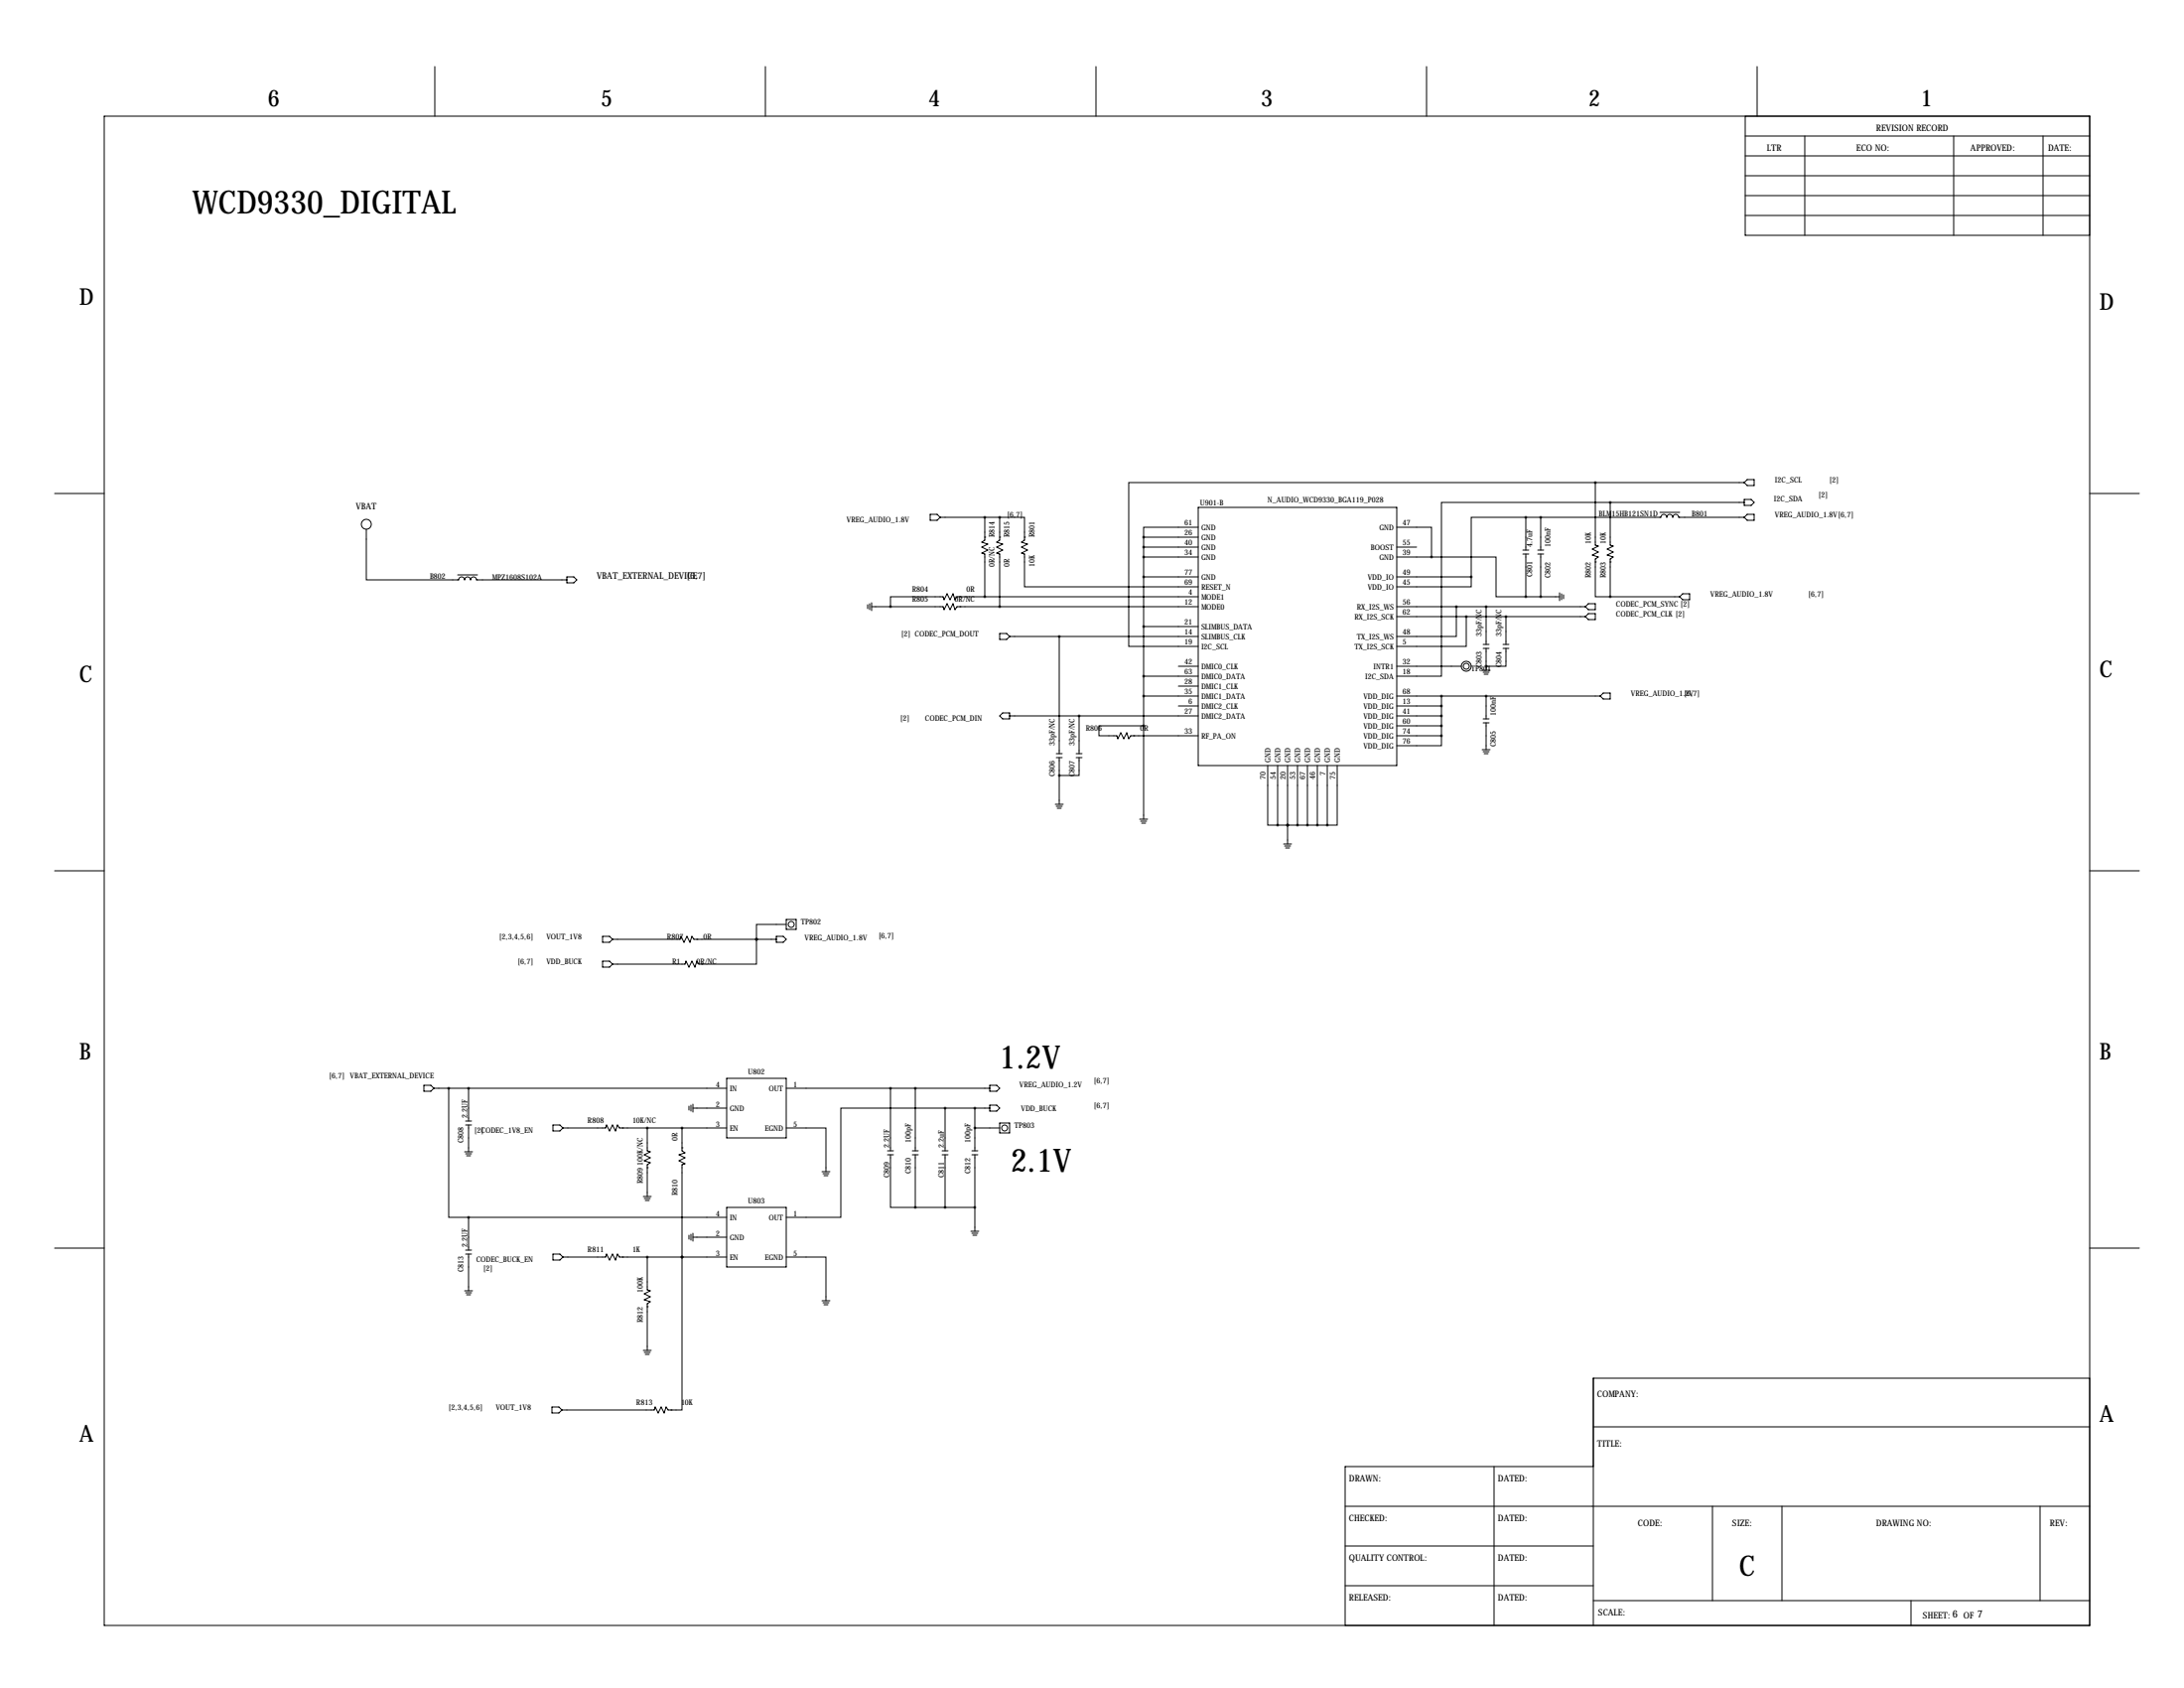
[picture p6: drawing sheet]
<svg xmlns="http://www.w3.org/2000/svg" width="559mm" height="432mm" viewBox="0 0 559 432" stroke-linecap="round" stroke-linejoin="round" font-family="sans-serif">
<g fill="none" stroke="#000" stroke-width=".25">
<path d="M111.3 17v12.7M195.8 17v12.7M280.4 17v12.7M365 17v12.7M449.6 17v12.7M26.7 29.7h508v386.1h-508zM446.5 34.8h88.2M446.5 39.9h88.2M446.5 29.7v30.5h88.2M461.8 34.8v25.4M499.9 34.8v25.4M522.7 34.8v25.4"/>
<path d="M446.5 45h88.2M446.5 50h88.2M446.5 55.1h88.2M14 126.2h12.7M93.7 135.4v12.9h23.6a.76 .76 0 0 1 .8-.7 .76 .76 0 0 1 .8 .7 .76 .76 0 0 1 .7-.7 .76 .76 0 0 1 .8 .7 .76 .76 0 0 1 .8-.7 .76 .76 0 0 1 .7 .7h23.1M238 131.6h1.8l.7 .7-.7 .8h-1.8zM240.5 132.3h15.3M252 137.4h.1M252 132.3v5.9l-.8 .5 1.5 .5-1.5 .8 1.5 .7-1.5 .8 .8 .2v11M255.8 137.4h.1M255.8 132.3h6.3v5.9l-.7 .5 1.5 .5-1.5 .8 1.5 .7-1.5 .8 .7 .2v8.4h44.5M255.8 132.3v5.9l-.8 .5 1.5 .5-1.5 .8 1.5 .7-1.5 .8 .8 .2v13.5"/>
<path d="M262.1 137.4h.1M292.6 137.4h14M292.6 140h14M292.6 137.4v72.1M306.6 134.9h-14v2.5M306.6 129.8h50.8v66h-50.8zM357.4 134.9h8.9v7.6M357.4 140h5.1M390.4 132.3h34.5a.76 .76 0 0 1 .8-.7 .76 .76 0 0 1 .8 .7 .76 .76 0 0 1 .7-.7 .76 .76 0 0 1 .8 .7 .76 .76 0 0 1 .8-.7 .76 .76 0 0 1 .7 .7h16.8M390.4 132.3h-14v15.3M390.4 132.3v8.4M394.2 132.3v8.4"/>
<path d="M408.2 123.4v16l.7 .3-1.5 .8 1.5 .7-1.5 .8 1.5 .5-.7 .5v9.7h3.8M408.2 123.4h-119.4v42h17.8M408.2 123.4h38.1M412 128.5h-43.2v44.5h-11.4M412 128.5v10.9l.7 .3-1.5 .8 1.5 .7-1.5 .8 1.5 .5-.7 .5v9.7M412 128.5h34.3M424.7 131.1h5.1M446.3 127.8h1.8l.7 .7-.7 .8h-1.8zM447 122.7h1.8v1.5h-1.8l-.7-.8zM447 131.6h1.8v1.5h-1.8l-.7-.8zM534.7 126.2h12.7M117.1 147.1h5.1"/>
<path d="M145 147.6h1.8l.8 .7-.8 .8h-1.8zM222 154.7v1M222.5 154.4v1.6M223 155.2h18.3l.3 .8 .7-1.6 .8 1.6 .7-1.6 .5 1.6 .6-.8h61.7M223 154.2v2M245.6 152.7h.1M245.6 155.2h.1M292.6 142.5h14M292.6 147.6h14M306.6 152.7h-61.7l-.6 .7-.5-1.5-.7 1.5-.8-1.5-.7 1.5-.3-.7h-13.5v2.5M357.4 142.5h8.9M357.4 147.6h19"/>
<path d="M357.4 155.2h48.2M357.4 157.7h48.2M366.3 142.5h16.5v10.2h7.6M372.6 155.2v7.6h-15.2M375.2 157.7v7.7h-17.8M376.4 147.6v2.5h-19M380.2 155.2v9.6M385.3 157.7v7.1M389.6 141.7h1.6M389.6 140.7h1.6M390.4 152.7h8.6M390.4 141.7v11"/>
<path d="M393.4 141.7h1.6M393.4 140.7h1.6M394.2 141.7v11M399 151.6v2.1M399.5 151.9v1.5M400 152.1v1.1M405.6 155.2l.8-.8h1.8v1.6h-1.8zM405.6 157.7l.8-.7h1.8v1.5h-1.8zM408.2 143.8h.1M412 143.8h.1M412 152.7h17.8M429.8 152.7l.7-.8h1.8v1.5h-1.8z"/>
<path d="M255.8 162.1h1.8l.7 .7-.7 .8h-1.8zM258.3 162.8h48.3M271 162.8v30M292.6 160.3h14M292.6 173h14M292.6 178.1h14M301.5 170.4h5.1M301.5 175.5h5.1M357.4 170.4h16.5M357.4 178.1h52M368.8 178.1v10.1M379.2 171.4h2.1"/>
<path d="M379.5 165.9h1.5M379.5 164.8h1.5M379.5 172h1.5M379.7 172.5h1M380.2 170.4h.1M380.2 165.9v5.5M380.2 178.1v5.8M384.6 165.9h1.5M384.6 164.8h1.5M385.3 165.9v4.5h-5.1M409.4 178.1l.8-.8h1.8v1.5h-1.8zM255.8 183.1l.7-.7h1.8v1.5h-1.8z"/>
<path d="M258.3 183.1h48.3M270.3 193.8h1.5M270.3 192.8h1.5M271 193.8v11.9M275.3 193.8h1.6M275.3 192.8h1.6M276.1 193.8v4.6h-5.1M276.1 183.1v9.7M290.1 188.2h.1M292.6 185.7h-11.4v2.5h4.6l.2 .8 .8-1.5 .7 1.5 .8-1.5 .5 1.5 .5-.8h17.3M301.5 180.6h5.1M324.4 195.8v15.3h2.5"/>
<path d="M326.9 195.8v15.3M329.4 195.8v20.1M332 195.8v15.3M334.5 195.8v15.3M337.1 195.8v15.3M339.6 195.8v15.3M342.1 195.8v15.3h-2.5M357.4 180.6h11.4M357.4 183.1h11.4M357.4 188.2h11.4M357.4 185.7h11.4M368.8 188.2v2.6h-11.4"/>
<path d="M379.2 191.8h2.1M379.5 184.9h1.5M379.5 183.9h1.5M379.5 192.3h1.5M379.7 192.8h1M380.2 184.9v6.9M270 205.7h2M270.3 206.2h1.5M270.5 206.8h1M291.6 209.5h2M291.8 210.1h1.6M292.1 210.6h1"/>
<path d="M326.9 211.1h12.7M328.4 215.9h2.1M328.7 216.4h1.5M328.9 216.9h1M329.4 211.1h.1M14 222.8h12.7M154.2 239.5h1.8l.7 .8-.7 .7h-1.8zM198.6 239.5h1.8l.8 .8-.8 .7h-1.8zM201.2 236.5h-7.7v3.8M201.2 235.2h2.5v2.5h-2.5zM534.7 222.8h12.7M154.2 245.9h1.8l.7 .7-.7 .8h-1.8z"/>
<path d="M156.7 240.3h17.3l.2-.8 .8 1.5 .8-1.5 .7 1.5 .5-1.5 .5 .8h21.1M178.3 240.3h.1M179.6 246.6h.1M193.5 240.3h.1M193.5 240.3v6.3h-14.7l-.5-.7-.5 1.5-.8-1.5-.7 1.5-.8-1.5-.2 .7h-18.6M108.5 277.6h1.7l.8 .8-.8 .7h-1.7zM111 278.4h74.9M114.8 278.4v33h5.1M119.9 278.4v8.4M185.9 275.8h15.3v15.3h-15.3zM201.2 278.4h52M227.8 278.4v16"/>
<path d="M234.2 278.4v16M253.2 277.6h1.8l.8 .8-.8 .7h-1.8zM118.9 294.6h2M119.1 286.8h1.5M119.1 287.8h1.5M119.1 295.1h1.5M119.4 295.7h1M119.9 287.8v6.8M141.5 287.8h1.8l.7 .7-.7 .8h-1.8zM144 288.5h10.9l.3-.7 .8 1.5 .7-1.5 .8 1.5 .5-1.5 .5 .7h27.4M159.3 288.5h.1M165.6 298.7h.1"/>
<path d="M165.6 288.5v5.9l.8 .2-1.6 .8 1.6 .8-1.6 .7 1.6 .5-.8 .5v8.2M174.5 293.6h.1M174.5 288.5v5.9l.8 .5-1.6 .5 1.6 .8-1.6 .7 1.6 .8-.8 .2v23.7M176.3 283v1M176.8 282.7v1.5M177.3 283.5h8.6M177.3 282.4v2.1M201.2 288.5h10.1v11.2M210.3 299.7h2M227.1 294.4h1.5M227.1 295.4h1.5M227.8 295.4v13.5h6.4"/>
<path d="M233.4 294.4h1.5M233.4 295.4h1.5M234.2 295.4v13.5M241 294.4h1.6M241 295.4h1.6M241.8 283.5h-26.7v27.9h-13.9M241.8 283.5v10.9M241.8 295.4v13.5M241.8 283.5h11.4M248.7 294.4h1.5M248.7 295.4h1.5M249.4 288.5h6.4"/>
<path d="M249.4 283.5v10.9M249.4 295.4v19.6M253.2 282.7h1.8l.8 .8-.8 .7h-1.8zM255.8 287.3h2.5v2.5h-2.5zM14 319.3h12.7M119.1 319.8h1.5M119.9 311.4v8.4M119.9 311.4h66M164.6 306.1h2M164.8 306.6h1.6M165.1 307.1h1M176.3 316v1"/>
<path d="M176.8 315.7v1.5M177.3 316.5h8.6M177.3 315.5v2M185.9 308.9h15.3v15.2h-15.3zM210.6 300.2h1.5M210.8 300.7h1M234.2 308.9h15.2M248.4 315h2M248.7 315.5h1.5M248.9 316h1M534.7 319.3h12.7M118.9 330.2h2"/>
<path d="M119.1 320.8h1.5M119.1 330.7h1.5M119.4 331.2h1M119.9 320.8v9.4M141.5 320.8h1.8l.7 .8-.7 .7h-1.8zM144 321.6h10.9l.3-.8 .8 1.5 .7-1.5 .8 1.5 .5-1.5 .5 .8h27.4M159.3 321.6h.1M165.6 334.3h.1M165.6 321.6v8.3l.8 .3-1.6 .8 1.6 .7-1.6 .8 1.6 .5-.8 .5v11.9M174.5 321.6h.1M174.5 321.6v39.1h-3.6l-.5-.8-.5 1.5-.7-1.5-.8 1.5-.8-1.5-.2 .8h-23.6M201.2 321.6h10.1v11.1"/>
<path d="M210.3 332.7h2M210.6 333.2h1.5M210.8 333.8h1M141.2 359.9h1.8l.8 .8-.8 .7h-1.8zM164.6 345.4h2M164.8 345.9h1.6M165.1 346.5h1M534.7 352.6h-127v63.2M171.7 360.7h.1M382.3 375.2v40.6M407.7 365h127M407.7 375.2h-63.5v40.6"/>
<path d="M344.2 385.3h190.5M344.2 395.5h63.5M438.1 385.3v24.1M455.9 385.3v24.1M522 385.3v24.1M344.2 405.6h63.5M407.7 409.4h127M488.9 409.4v6.4"/>
<circle cx="93.7" cy="134.1" r="1.27"/>
<circle cx="375.2" cy="170.4" r="1.27"/>
<circle cx="375.2" cy="170.4" r=".76"/>
<circle cx="202.4" cy="236.5" r=".76"/>
<circle cx="257" cy="288.5" r=".76"/>
</g>
<path d="M249.4 308.9a.05 .05 0 0 0 .1 0 .05 .05 0 0 0-.1 0zM249.4 283.5a.05 .05 0 0 0 .1 0 .05 .05 0 0 0-.1 0zM227.8 278.4a.05 .05 0 0 0 .1 0 .05 .05 0 0 0-.1 0zM329.4 211.1a.05 .05 0 0 0 .1 0 .05 .05 0 0 0-.1 0zM249.4 288.5a.05 .05 0 0 0 .1 0 .05 .05 0 0 0-.1 0zM329.4 211.1a.05 .05 0 0 0 .1 0 .05 .05 0 0 0-.1 0zM337 211.1a.05 .05 0 0 0 .1 0 .05 .05 0 0 0-.1 0zM366.2 142.5a.05 .05 0 0 0 .1 0 .05 .05 0 0 0-.1 0zM376.4 147.6a.05 .05 0 0 0 .1 0 .05 .05 0 0 0-.1 0zM380.2 170.4a.05 .05 0 0 0 .1 0 .05 .05 0 0 0-.1 0zM380.2 155.2a.05 .05 0 0 0 .1 0 .05 .05 0 0 0-.1 0zM375.1 157.7a.05 .05 0 0 0 .1 0 .05 .05 0 0 0-.1 0zM193.5 240.3a.05 .05 0 0 0 .1 0 .05 .05 0 0 0-.1 0zM380.2 178.1a.05 .05 0 0 0 .1 0 .05 .05 0 0 0-.1 0zM251.9 132.3a.05 .05 0 0 0 .1 0 .05 .05 0 0 0-.1 0zM251.9 152.7a.05 .05 0 0 0 .1 0 .05 .05 0 0 0-.1 0zM227.8 155.2a.05 .05 0 0 0 .1 0 .05 .05 0 0 0-.1 0zM193.5 240.3a.05 .05 0 0 0 .1 0 .05 .05 0 0 0-.1 0z" fill="#000" stroke="#000" stroke-width=".63"/>
<g font-size="8.2">
<text x="49.3" y="54.6">WCD9330_DIGITAL</text>
<text x="255.8" y="273.3">1.2V</text>
<text x="258.6" y="299.7">2.1V</text>
</g>
<text font-size="7.3" x="445" y="403.1">C</text>
<g font-size="5.9">
<text x="68.6" y="27.2">6</text>
<text x="153.7" y="27.2">5</text>
<text x="237.5" y="27.2">4</text>
<text x="322.6" y="27.2">3</text>
<text x="406.4" y="27.2">2</text>
<text x="491.5" y="27.2">1</text>
<text x="20.3" y="78">D</text>
<text x="537.2" y="79.2">D</text>
<text x="537.2" y="173.2">C</text>
<text x="20.3" y="174.5">C</text>
<text x="20.3" y="271">B</text>
<text x="537.2" y="271">B</text>
<text x="537.2" y="363.7">A</text>
<text x="20.3" y="368.8">A</text>
</g>
<g font-size="2.6">
<text x="499.6" y="413.7">6</text>
<text x="506" y="413.7">7</text>
</g>
<g font-size="2.4">
<text x="152.7" y="148.1">VBAT_EXTERNAL_DEVICE</text>
<text x="175.8" y="148">[6,7]</text>
</g>
<g font-size="2.3">
<text x="480.1" y="33.5">REVISION RECORD</text>
<text x="452.1" y="38.6">LTR</text>
<text x="475" y="38.6">ECO NO:</text>
<text x="504.2" y="38.6">APPROVED:</text>
<text x="524" y="38.6">DATE:</text>
<text x="91.1" y="130.3">VBAT</text>
<text x="408.7" y="357.4">COMPANY:</text>
<text x="408.7" y="370.1">TITLE:</text>
<text x="345.2" y="379">DRAWN:</text>
<text x="383.3" y="379">DATED:</text>
<text x="345.2" y="389.1">CHECKED:</text>
<text x="383.3" y="389.1">DATED:</text>
<text x="419.1" y="390.4">CODE:</text>
<text x="443.2" y="390.4">SIZE:</text>
<text x="480.1" y="390.4">DRAWING NO:</text>
<text x="524.5" y="390.4">REV:</text>
<text x="345.2" y="399.3">QUALITY CONTROL:</text>
<text x="383.3" y="399.3">DATED:</text>
<text x="345.2" y="409.4">RELEASED:</text>
<text x="383.3" y="409.4">DATED:</text>
<text x="408.9" y="413.3">SCALE:</text>
<text x="492" y="414">SHEET:</text>
<text x="502.4" y="414">OF</text>
</g>
<g font-size="2">
<text x="454.2" y="123.4">I2C_SCL</text>
<text x="468" y="123.6">[2]</text>
<text x="307.1" y="129.3">U901-B</text>
<text x="324.4" y="128.5">N_AUDIO_WCD9330_BGA119_P028</text>
<text x="453.9" y="128.3">I2C_SDA</text>
<text x="465.3" y="127.4">[2]</text>
<text x="216.7" y="133.7">VREG_AUDIO_1.8V</text>
<text x="254.5" y="137.4" transform="rotate(-90 254.5 137.4)">R814</text>
<text x="257.7" y="132.4">[6,7]</text>
<text x="258.3" y="137.4" transform="rotate(-90 258.3 137.4)">R815</text>
<text x="264.7" y="137.4" transform="rotate(-90 264.7 137.4)">R801</text>
<text x="303" y="134.4">61</text>
<text x="303" y="136.9">26</text>
<text x="307.3" y="135.6">GND</text>
<text x="352.9" y="135.6">GND</text>
<text x="358.9" y="134.4">47</text>
<text x="409.1" y="132.1">BLM15HB121SN1D</text>
<text x="432.8" y="132.1">B801</text>
<text x="454.2" y="132.3">VREG_AUDIO_1.8V[6,7]</text>
<text x="303" y="139.4">40</text>
<text x="303" y="142">34</text>
<text x="307.3" y="138.1">GND</text>
<text x="307.3" y="140.6">GND</text>
<text x="307.3" y="143.2">GND</text>
<text x="350.8" y="140.6">BOOST</text>
<text x="352.9" y="143.2">GND</text>
<text x="358.9" y="139.4">55</text>
<text x="358.9" y="142">39</text>
<text x="392" y="140" transform="rotate(-90 392 140)">4.7uF</text>
<text x="396.7" y="139.8" transform="rotate(-90 396.7 139.8)">100nF</text>
<text x="407" y="139.2" transform="rotate(-90 407 139.2)">10K</text>
<text x="410.8" y="139.2" transform="rotate(-90 410.8 139.2)">10K</text>
<text x="110" y="148.1">B802</text>
<text x="126" y="148.3">MPZ1608S102A</text>
<text x="254.5" y="145" transform="rotate(-90 254.5 145)">0R/NC</text>
<text x="258.3" y="145" transform="rotate(-90 258.3 145)">0R</text>
<text x="264.7" y="145" transform="rotate(-90 264.7 145)">10K</text>
<text x="303" y="147.1">77</text>
<text x="303" y="149.6">69</text>
<text x="307.3" y="148.3">GND</text>
<text x="350" y="148.3">VDD_IO</text>
<text x="358.9" y="147.1">49</text>
<text x="358.9" y="149.6">45</text>
<text x="392" y="147.6" transform="rotate(-90 392 147.6)">C801</text>
<text x="396.7" y="147.9" transform="rotate(-90 396.7 147.9)">C802</text>
<text x="407" y="147.9" transform="rotate(-90 407 147.9)">R802</text>
<text x="410.8" y="147.9" transform="rotate(-90 410.8 147.9)">R803</text>
<text x="233.4" y="151.5">R804</text>
<text x="233.4" y="154">R805</text>
<text x="244.2" y="154">0R/NC</text>
<text x="247.3" y="151.5">0R</text>
<text x="303" y="154.7">12</text>
<text x="304" y="152.1">4</text>
<text x="307.3" y="150.8">RESET_N</text>
<text x="307.3" y="153.3">MODE1</text>
<text x="307.3" y="155.9">MODE0</text>
<text x="347.1" y="155.9">RX_I2S_WS</text>
<text x="350" y="150.8">VDD_IO</text>
<text x="358.9" y="154.7">56</text>
<text x="413.5" y="155.2">CODEC_PCM_SYNC[2]</text>
<text x="437.6" y="152.7">VREG_AUDIO_1.8V</text>
<text x="462.7" y="152.8">[6,7]</text>
<text x="303" y="159.8">21</text>
<text x="307.3" y="161">SLIMBUS_DATA</text>
<text x="346.6" y="158.4">RX_I2S_SCK</text>
<text x="358.9" y="157.2">62</text>
<text x="413.5" y="157.7">CODEC_PCM_CLK[2]</text>
<text x="230.5" y="162.9">[2] CODEC_PCM_DOUT</text>
<text x="303" y="162.3">14</text>
<text x="303" y="164.8">19</text>
<text x="307.3" y="163.5">SLIMBUS_CLK</text>
<text x="307.3" y="166">I2C_SCL</text>
<text x="346.6" y="166">TX_I2S_SCK</text>
<text x="347.1" y="163.5">TX_I2S_WS</text>
<text x="358.9" y="162.3">48</text>
<text x="358.9" y="164.8">5</text>
<text x="379.1" y="162.8" transform="rotate(-90 379.1 162.8)">33pF/NC</text>
<text x="384.2" y="162.8" transform="rotate(-90 384.2 162.8)">33pF/NC</text>
<text x="303" y="169.9">42</text>
<text x="303" y="172.5">63</text>
<text x="307.3" y="171.1">DMIC0_CLK</text>
<text x="307.3" y="173.7">DMIC0_DATA</text>
<text x="349.3" y="173.7">I2C_SDA</text>
<text x="351.4" y="171.1">INTR1</text>
<text x="358.9" y="169.9">32</text>
<text x="358.9" y="172.5">18</text>
<text x="376.4" y="171.7">TP801</text>
<text x="379.1" y="170.8" transform="rotate(-90 379.1 170.8)">C803</text>
<text x="384.2" y="170.8" transform="rotate(-90 384.2 170.8)">C804</text>
<text x="303" y="175">28</text>
<text x="303" y="177.5">35</text>
<text x="307.3" y="176.2">DMIC1_CLK</text>
<text x="307.3" y="178.7">DMIC1_DATA</text>
<text x="348.8" y="178.7">VDD_DIG</text>
<text x="358.9" y="177.5">68</text>
<text x="417.3" y="178.1">VREG_AUDIO_1.2V</text>
<text x="430.9" y="178.2">[6,7]</text>
<text x="230.4" y="184.5">[2]</text>
<text x="236.7" y="184.4">CODEC_PCM_DIN</text>
<text x="303" y="182.6">27</text>
<text x="304" y="180.1">6</text>
<text x="307.3" y="181.3">DMIC2_CLK</text>
<text x="307.3" y="183.8">DMIC2_DATA</text>
<text x="348.8" y="181.3">VDD_DIG</text>
<text x="348.8" y="183.8">VDD_DIG</text>
<text x="358.9" y="180.1">13</text>
<text x="358.9" y="182.6">41</text>
<text x="358.9" y="185.2">60</text>
<text x="382.8" y="183" transform="rotate(-90 382.8 183)">100nF</text>
<text x="269.9" y="190.8" transform="rotate(-90 269.9 190.8)">33pF/NC</text>
<text x="274.9" y="190.8" transform="rotate(-90 274.9 190.8)">33pF/NC</text>
<text x="277.8" y="187.1">R806</text>
<text x="291.7" y="187.1">0R</text>
<text x="303" y="187.7">33</text>
<text x="307.3" y="188.9">RF_PA_ON</text>
<text x="348.8" y="186.4">VDD_DIG</text>
<text x="348.8" y="188.9">VDD_DIG</text>
<text x="348.8" y="191.4">VDD_DIG</text>
<text x="358.9" y="187.7">74</text>
<text x="358.9" y="190.2">76</text>
<text x="382.8" y="191.1" transform="rotate(-90 382.8 191.1)">C805</text>
<text x="325" y="195.1" transform="rotate(-90 325 195.1)">GND</text>
<text x="327.6" y="195.1" transform="rotate(-90 327.6 195.1)">GND</text>
<text x="330.1" y="195.1" transform="rotate(-90 330.1 195.1)">GND</text>
<text x="332.7" y="195.1" transform="rotate(-90 332.7 195.1)">GND</text>
<text x="335.2" y="195.1" transform="rotate(-90 335.2 195.1)">GND</text>
<text x="337.7" y="195.1" transform="rotate(-90 337.7 195.1)">GND</text>
<text x="340.3" y="195.1" transform="rotate(-90 340.3 195.1)">GND</text>
<text x="342.8" y="195.1" transform="rotate(-90 342.8 195.1)">GND</text>
<text x="269.9" y="198.7" transform="rotate(-90 269.9 198.7)">C806</text>
<text x="274.9" y="198.7" transform="rotate(-90 274.9 198.7)">C807</text>
<text x="323.8" y="199.4" transform="rotate(-90 323.8 199.4)">70</text>
<text x="326.4" y="199.4" transform="rotate(-90 326.4 199.4)">54</text>
<text x="328.9" y="199.4" transform="rotate(-90 328.9 199.4)">20</text>
<text x="331.5" y="199.4" transform="rotate(-90 331.5 199.4)">53</text>
<text x="334" y="199.4" transform="rotate(-90 334 199.4)">67</text>
<text x="336.5" y="199.4" transform="rotate(-90 336.5 199.4)">46</text>
<text x="339.1" y="198.4" transform="rotate(-90 339.1 198.4)">7</text>
<text x="341.6" y="199.4" transform="rotate(-90 341.6 199.4)">75</text>
<text x="204.9" y="236.5">TP802</text>
<text x="127.7" y="240.4">[2,3,4,5,6]</text>
<text x="139.8" y="240.3">VOUT_1V8</text>
<text x="170.7" y="240.3">R807</text>
<text x="180" y="240.3">0R</text>
<text x="205.9" y="240.5">VREG_AUDIO_1.8V</text>
<text x="224.8" y="240">[6,7]</text>
<text x="132.5" y="246.7">[6,7]</text>
<text x="139.8" y="246.6">VDD_BUCK</text>
<text x="172" y="246.6">R1</text>
<text x="178.2" y="246.6">0R/NC</text>
<text x="84.2" y="276">[6,7]</text>
<text x="89.6" y="275.8">VBAT_EXTERNAL_DEVICE</text>
<text x="191.4" y="274.8">U802</text>
<text x="183.1" y="278">4</text>
<text x="186.7" y="279.1">IN</text>
<text x="196.7" y="279.1">OUT</text>
<text x="202.9" y="278">1</text>
<text x="260.9" y="278.1">VREG_AUDIO_1.2V</text>
<text x="279.9" y="277.2">[6,7]</text>
<text x="119.6" y="286" transform="rotate(-90 119.6 286)">2.2UF</text>
<text x="150.4" y="287.3">R808</text>
<text x="161.8" y="287.3">10K/NC</text>
<text x="183.1" y="283.1">2</text>
<text x="186.7" y="284.2">GND</text>
<text x="261.3" y="284.3">VDD_BUCK</text>
<text x="279.9" y="283.6">[6,7]</text>
<text x="118.6" y="292.4" transform="rotate(-90 118.6 292.4)">C808</text>
<text x="121.3" y="289.9">[2]CODEC_1V8_EN</text>
<text x="173.3" y="292" transform="rotate(-90 173.3 292)">0R</text>
<text x="183.1" y="288.2">3</text>
<text x="186.7" y="289.2">EN</text>
<text x="195.7" y="289.2">EGND</text>
<text x="202.9" y="288.2">5</text>
<text x="227.6" y="293.6" transform="rotate(-90 227.6 293.6)">2.2UF</text>
<text x="233" y="292.4" transform="rotate(-90 233 292.4)">100pF</text>
<text x="241.6" y="293.6" transform="rotate(-90 241.6 293.6)">2.2uF</text>
<text x="248.3" y="292.4" transform="rotate(-90 248.3 292.4)">100pF</text>
<text x="259.5" y="288.5">TP803</text>
<text x="164.4" y="302.9" transform="rotate(-90 164.4 302.9)">R809100K/NC</text>
<text x="173.3" y="305.9" transform="rotate(-90 173.3 305.9)">R810</text>
<text x="227.6" y="301.2" transform="rotate(-90 227.6 301.2)">C809</text>
<text x="233" y="300.3" transform="rotate(-90 233 300.3)">C810</text>
<text x="241.6" y="301.2" transform="rotate(-90 241.6 301.2)">C811</text>
<text x="248.3" y="300.3" transform="rotate(-90 248.3 300.3)">C812</text>
<text x="183.1" y="311">4</text>
<text x="191.4" y="307.8">U803</text>
<text x="202.9" y="311">1</text>
<text x="183.1" y="316.1">2</text>
<text x="186.7" y="312.1">IN</text>
<text x="186.7" y="317.2">GND</text>
<text x="196.7" y="312.1">OUT</text>
<text x="119.6" y="319" transform="rotate(-90 119.6 319)">2.2UF</text>
<text x="121.9" y="322.8">CODEC_BUCK_EN</text>
<text x="150.4" y="320.3">R811</text>
<text x="161.8" y="320.3">1K</text>
<text x="183.1" y="321.2">3</text>
<text x="186.7" y="322.3">EN</text>
<text x="195.7" y="322.3">EGND</text>
<text x="202.9" y="321.2">5</text>
<text x="118.6" y="325.4" transform="rotate(-90 118.6 325.4)">C813</text>
<text x="123.6" y="325.2">[2]</text>
<text x="164.4" y="330.7" transform="rotate(-90 164.4 330.7)">100K</text>
<text x="164.4" y="338.4" transform="rotate(-90 164.4 338.4)">R812</text>
<text x="162.8" y="359.4">R813</text>
<text x="174.2" y="359.4">10K</text>
<text x="114.8" y="360.8">[2,3,4,5,6]</text>
<text x="126.9" y="360.7">VOUT_1V8</text>
</g>
</svg>
